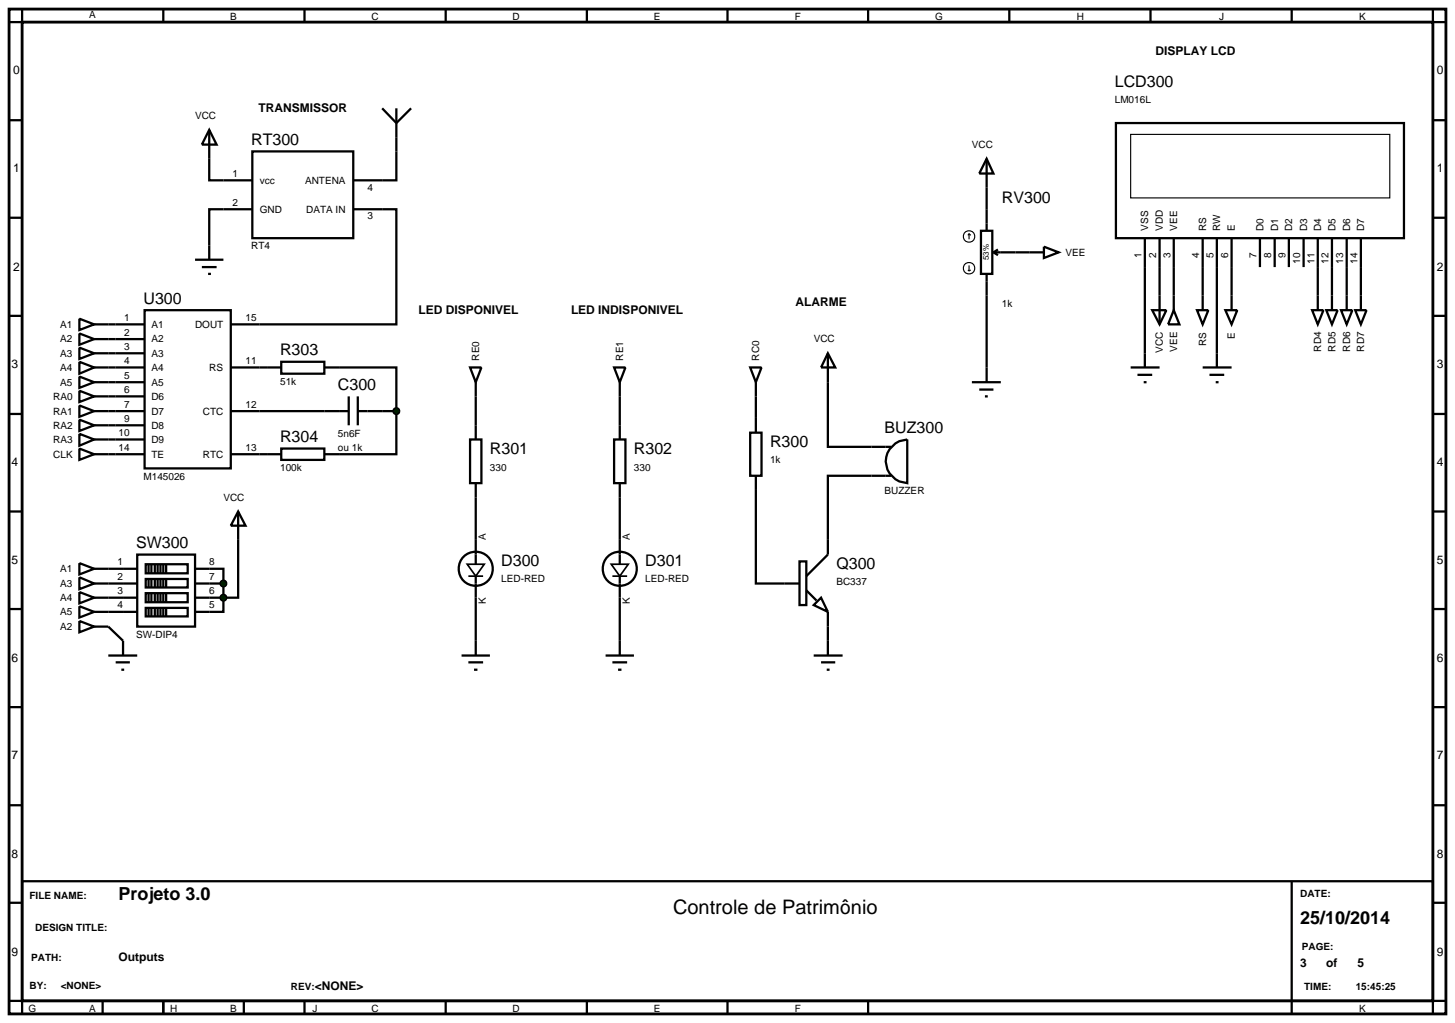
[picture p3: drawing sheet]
<svg xmlns="http://www.w3.org/2000/svg" width="257mm" height="180mm" viewBox="0 0 257 180" stroke-linecap="round" stroke-linejoin="round" font-family="sans-serif">
<path d="M1.6 1.6h253.4v177.2h-253.4zM3.9 3.9h248.8v172.6h-248.8z" fill="none" stroke="#000" stroke-width=".5"/>
<g fill="none" stroke="#000" stroke-width=".4">
<path d="M3.9 1.6v2.3h-2.3M28.8 1.6v2.3M53.7 1.6v2.3M78.6 1.6v2.3M103.5 1.6v2.3M128.3 1.6v2.3M153.1 1.6v2.3M178 1.6v2.3M202.9 1.6v2.3M227.8 1.6v2.3M252.7 1.6v2.3h2.3M1.6 21.2h2.3"/>
<path d="M1.6 38.4h2.3M36.9 28v3.8h2.5M39.4 36.9h-2.5v6.4M67.4 36.9h2.5v20.3h-29.2M69.9 26.7v5.1h-2.5M174 28l1.2 2.6h-2.5zM174 28v12.7M196.8 21.7h50.8v20.3h-50.8zM252.7 21.2h2.3M252.7 38.4h2.3M1.6 55.7h2.3M19.1 57.2h6.4"/>
<path d="M19.1 59.8h6.4M25.5 54.7h15.2v27.9h-15.2zM173 40.7h2v7.6h-2zM174 48.3v19.1M175.2 44.5h8.9M175.2 44.5l.8 .5M176 44l-.8 .5M184.1 43.5l2.6 1-2.6 1zM201.9 42v22.8M203.2 54.7h2.5l-1.2 2.5zM204.5 42v15.2M207 54.7l1 2.5h-2z"/>
<path d="M207 42v12.7M211.1 54.7h2l-1 2.5zM212.1 42v12.7M214.6 42v22.8M217.2 42v10.1M222.2 42v5.1M224.8 42v5.1M227.3 42v5.1M229.9 42v5.1M231.4 54.7h2l-1 2.5zM232.4 42v12.7M233.9 54.7h2l-1 2.5z"/>
<path d="M234.9 42v12.7M236.5 54.7h2l-1 2.5zM237.5 42v12.7M239 54.7h2l-1 2.5zM240 42v12.7M252.7 55.7h2.3M1.6 73h2.3M19.1 64.8h6.4M19.1 72.5h6.4M19.1 62.3h6.4M19.1 67.4h6.4M19.1 69.9h6.4"/>
<path d="M19.1 75h6.4M19.1 77.5h6.4M40.7 64.8h8.9M40.7 72.5h20.8M49.6 63.8h7.6v2.1h-7.6zM49.6 79.1h7.6v2h-7.6zM57.2 64.8h12.7v7.7M61.5 69.9v5.1M63.1 72.5h6.8M63.1 69.9v5.1M69.9 72.5v7.6h-12.7M82.9 77.5h2v7.7h-2z"/>
<path d="M82.9 64.8h2l-1 2.6zM83.9 67.4v10.1M108.3 77.5h2v7.7h-2zM108.3 64.8h2l-1 2.6zM109.3 67.4v10.1M132.3 76.3h2v7.6h-2zM132.3 64.8h2l-1 2.6zM133.3 67.4v8.9M146 62.3v16.5h11.2M146 62.3l1.3 2.5h-2.5zM156.9 79.2l1-1 .7-.4 1.4-.3v7.7a3.8 3.8 0 0 1-3.1-6zM171.4 67.4h5.1"/>
<path d="M172.7 68.7h2.5M173.7 69.9h.5M199.4 64.8h5.1M200.6 66.1h2.6M201.7 67.4h.5M212.1 64.8h5.1M213.3 66.1h2.6M214.4 67.4h.5M252.7 73h2.3M1.6 90.2h2.3M19.1 80.1h6.4M40.7 80.1h8.9"/>
<path d="M42 95.2v10.2h-2.6M83.9 85.2v14.3M109.3 85.2v14.3M133.3 83.9v19h7.7M141 99h1.2v7.7h-1.2zM157.2 83.9h-11.2v13.9l-3.8 3.8M252.7 90.2h2.3M1.6 107.4h2.3M19.1 100.3h2.6M19.1 102.9h2.6M19.1 105.4h2.6M19.1 107.9h2.6"/>
<path d="M19.1 110.5l2.6 2.5M36.9 100.3h2.5v2.6M36.9 102.9h2.5M36.9 105.4h2.5M39.4 105.4v2.5h-2.5M39.4 102.9v2.5M81.4 115.6h5M82.6 116.8h2.6M83.6 118.1h.6M83.9 101.6v14M106.8 115.6h5M108 116.8h2.6"/>
<path d="M109 118.1h.6M109.3 101.6v14M142.2 104.1l1.8 1.8M143.5 115.6h5.1M144.8 105.4l1.2 2.5-2.5-1.2zM144.8 116.8h2.5M145.8 118.1h.5M146 107.9v7.7M252.7 107.4h2.3M1.6 124.7h2.3M252.7 124.7h2.3M1.6 142h2.3"/>
<path d="M1.6 159.2h2.3M3.9 155.4h248.8v21.1h-248.8zM227.8 155.4v23.4M252.7 142h2.3M252.7 159.2h2.3M1.6 176.5h2.3v2.3M18.1 176.5v2.3M28.8 176.5v2.3M43 176.5v2.3M53.7 176.5v2.3M78.6 176.5v2.3M103.5 176.5v2.3"/>
<path d="M128.3 176.5v2.3M153.1 176.5v2.3M255 176.5h-2.3v2.3"/>
<circle cx="83.9" cy="100.3" r="3"/>
<circle cx="109.3" cy="100.3" r="3"/>
</g>
<g fill="none" stroke="#000" stroke-width=".2">
<path d="M199.4 23.7h45.7v11.2h-45.7zM170.7 47.6l.2 .2M170.9 41.2l-.2 .3M170.9 41.2l.3 .3M170.9 41.2v1M170.9 46.8v1M171.2 47.6l-.3 .2"/>
<circle cx="170.9" cy="41.7" r="1.01"/>
<circle cx="170.9" cy="47.3" r="1.01"/>
</g>
<path d="M82.4 99.5h3l-1.5 2.1zM107.8 99.5h3l-1.5 2.1zM82.6 101.6h2.6M108 101.6h2.6" fill="none" stroke="#000" stroke-width=".3"/>
<path d="M69.5 72.2l.4-.2-.5 .5zM69.9 72l.4 .2 .1 .3zM69.9 73l.5-.5-.1 .3zM69.4 72.5l.5 .5-.3-.1z" fill="#004000" stroke="#000" stroke-width=".4"/>
<path d="M69.4 72.5l.5-.5 .5 .5-.5 .5z" fill="#004000"/>
<g fill="none" stroke="#000" stroke-width=".4">
<path d="M67.4 19.1l2.5 2.6 2.6-2.6M69.9 19.1v7.6M36.9 22.9l1.3 2.6h-2.6zM36.9 22.9v5.1M39.4 31.8h5.1M39.4 36.9h5.1M44.5 26.7h17.8v15.3h-17.8zM62.3 31.8h5.1M62.3 36.9h5.1M14 56.2l2.6 1-2.6 1zM14 58.8l2.6 1-2.6 1zM16.6 57.2h2.5"/>
<path d="M16.6 59.8h2.5M34.4 45.8h5M35.6 47.1h2.6M36.7 48.3h.5M36.9 43.3v2.5M14 61.3l2.6 1-2.6 1zM14 63.8l2.6 1-2.6 1.1zM14 66.4l2.6 1-2.6 1zM14 68.9l2.6 1-2.6 1zM14 71.5l2.6 1-2.6 1zM14 74l2.6 1-2.6 1zM14 76.5l2.6 1-2.6 1.1z"/>
<path d="M14 79.1l2.6 1-2.6 1zM16.6 62.3h2.5M16.6 64.8h2.5M16.6 67.4h2.5M16.6 69.9h2.5M16.6 72.5h2.5M16.6 75h2.5M16.6 77.5h2.5M14 99.3l2.6 1-2.6 1zM16.6 80.1h2.5M24.2 97.8h10.2v12.7h-10.2zM25.7 99.5h7.4v1.6h-7.4z"/>
<path d="M26.2 99.5v1.6M26.7 99.5v1.6M27.3 99.5v1.6M27.8 99.5v1.6M28.3 99.5v1.6M28.8 99.5v1.6M29.3 99.5v1.6M14 109.5l2.6 1-2.6 1zM14 101.8l2.6 1.1-2.6 1zM14 104.4l2.6 1-2.6 1zM14 106.9l2.6 1-2.6 1zM16.6 100.3h2.5"/>
<path d="M16.6 110.5h2.5M16.6 102.9h2.5M16.6 105.4h2.5M16.6 107.9h2.5M19.1 115.6h5.1M20.4 116.8h2.5M21.4 118.1h.5M21.7 100.3h2.5M21.7 102.9h2.5M21.7 105.4h2.5M21.7 107.9h2.5M21.7 113v2.6"/>
<path d="M25.7 102.1h7.4v1.5h-7.4zM25.7 104.6h7.4v1.6h-7.4zM25.7 107.2h7.4v1.5h-7.4zM26.2 102.1v1.5M26.2 104.6v1.6M26.2 107.2v1.5M26.7 102.1v1.5M26.7 104.6v1.6M26.7 107.2v1.5M27.3 102.1v1.5M27.3 104.6v1.6M27.3 107.2v1.5"/>
<path d="M27.8 102.1v1.5M27.8 104.6v1.6M27.8 107.2v1.5M28.3 102.1v1.5M28.3 104.6v1.6M28.3 107.2v1.5M28.8 102.1v1.5M28.8 104.6v1.6M28.8 107.2v1.5M29.3 102.1v1.5M29.3 104.6v1.6M29.3 107.2v1.5"/>
<path d="M34.4 100.3h2.5M34.4 102.9h2.5M34.4 105.4h2.5M34.4 107.9h2.5"/>
</g>
<g fill="#004000" stroke="#000" stroke-width=".4">
<path d="M39.1 102.5l.3-.1-.5 .5zM39.4 102.4l.3 .1 .2 .4zM39.4 103.4l.5-.5-.2 .4zM38.9 102.9l.5 .5-.3-.1z"/>
<path d="M39.1 105l.3-.1-.5 .5zM39.4 104.9l.4 .2 .1 .3zM39.9 105.4l-.2 .4-.3 .1zM38.9 105.4l.5 .5-.4-.2z"/>
</g>
<g fill="#004000">
<path d="M39.4 102.4l.5 .5-.5 .5-.5-.5z"/>
<path d="M39.4 104.9l.5 .5-.5 .5-.5-.5z"/>
</g>
<path d="M216.1 54.7h2.1l-1 2.5zM217.2 52.1v2.6M42 90.2l1.3 2.5h-2.6zM42 90.2v5" fill="none" stroke="#000" stroke-width=".4"/>
<text font-size="3.5" x="118.7" y="161.2">Controle de Patrimônio</text>
<g font-size="3.2">
<text x="20.9" y="158.8">Projeto 3.0</text>
<text x="229.3" y="162.9">25/10/2014</text>
</g>
<g font-size="2.8">
<text x="196.6" y="15.4">LCD300</text>
<text x="44.3" y="25.6">RT300</text>
<text x="176.7" y="35.8">RV300</text>
<text x="25.3" y="53.6">U300</text>
<text x="49.4" y="62.7">R303</text>
<text x="59.6" y="68.8">C300</text>
<text x="49.4" y="78">R304</text>
<text x="156" y="76.4">BUZ300</text>
<text x="86.4" y="80.1">R301</text>
<text x="111.8" y="80.1">R302</text>
<text x="135.8" y="78.9">R300</text>
<text x="24" y="96.7">SW300</text>
<text x="88.4" y="99.9">D300</text>
<text x="113.8" y="99.9">D301</text>
<text x="147.5" y="100.4">Q300</text>
</g>
<g font-size="2.1">
<text x="203.8" y="9.6">DISPLAY LCD</text>
<text x="2.3" y="13.1">0</text>
<text x="253.4" y="13.1">0</text>
<text x="45.6" y="19.7">TRANSMISSOR</text>
<text x="2.3" y="30.4">1</text>
<text x="253.4" y="30.4">1</text>
<text x="2.3" y="47.7">2</text>
<text x="253.4" y="47.7">2</text>
<text x="73.8" y="55.3">LED DISPONIVEL</text>
<text x="100.7" y="55.3">LED INDISPONIVEL</text>
<text x="140.3" y="54">ALARME</text>
<text x="2" y="64.9">3</text>
<text x="253.4" y="64.9">3</text>
<text x="2" y="82.2">4</text>
<text x="253.4" y="82.2">4</text>
<text x="2" y="99.4">5</text>
<text x="253.4" y="99.4">5</text>
<text x="2" y="116.7">6</text>
<text x="253.4" y="116.7">6</text>
<text x="2" y="133.9">7</text>
<text x="253.4" y="133.9">7</text>
<text x="2" y="151.2">8</text>
<text x="253.4" y="151.2">8</text>
<text x="2" y="168.5">9</text>
<text x="20.9" y="169.5">Outputs</text>
<text x="229.3" y="170.5">3</text>
<text x="233.9" y="170.5">of</text>
<text x="239.4" y="170.5">5</text>
<text x="253.4" y="168.5">9</text>
<text x="55.5" y="174.6">&lt;NONE&gt;</text>
</g>
<g font-size="1.8">
<text x="15.7" y="3.2">A</text>
<text x="40.6" y="3.5">B</text>
<text x="65.5" y="3.5">C</text>
<text x="90.4" y="3.5">D</text>
<text x="115.3" y="3.5">E</text>
<text x="140.2" y="3.5">F</text>
<text x="164.9" y="3.5">G</text>
<text x="189.9" y="3.5">H</text>
<text x="215" y="3.5">J</text>
<text x="239.7" y="3.5">K</text>
<text x="34.4" y="21">VCC</text>
<text x="196.6" y="18.2">LM016L</text>
<text x="171.4" y="26.1">VCC</text>
<text x="41" y="31.2">1</text>
<text x="45.8" y="32.4">vcc</text>
<text x="53.8" y="32.4">ANTENA</text>
<text x="64.8" y="33.6">4</text>
<text x="41" y="36.3">2</text>
<text x="45.8" y="37.5">GND</text>
<text x="54" y="37.5">DATA IN</text>
<text x="64.8" y="38.7">3</text>
<text x="202.5" y="40.7" transform="rotate(-90 202.5 40.7)">VSS</text>
<text x="205.1" y="40.7" transform="rotate(-90 205.1 40.7)">VDD</text>
<text x="207.6" y="40.7" transform="rotate(-90 207.6 40.7)">VEE</text>
<text x="212.7" y="40.7" transform="rotate(-90 212.7 40.7)">RS</text>
<text x="215.2" y="40.7" transform="rotate(-90 215.2 40.7)">RW</text>
<text x="217.8" y="40.7" transform="rotate(-90 217.8 40.7)">E</text>
<text x="222.8" y="40.7" transform="rotate(-90 222.8 40.7)">D0</text>
<text x="225.4" y="40.7" transform="rotate(-90 225.4 40.7)">D1</text>
<text x="227.9" y="40.7" transform="rotate(-90 227.9 40.7)">D2</text>
<text x="230.5" y="40.7" transform="rotate(-90 230.5 40.7)">D3</text>
<text x="233" y="40.7" transform="rotate(-90 233 40.7)">D4</text>
<text x="235.5" y="40.7" transform="rotate(-90 235.5 40.7)">D5</text>
<text x="238.1" y="40.7" transform="rotate(-90 238.1 40.7)">D6</text>
<text x="240.6" y="40.7" transform="rotate(-90 240.6 40.7)">D7</text>
<text x="44.3" y="44">RT4</text>
<text x="187.9" y="45.1">VEE</text>
<text x="201.3" y="45.5" transform="rotate(-90 201.3 45.5)">1</text>
<text x="203.9" y="45.5" transform="rotate(-90 203.9 45.5)">2</text>
<text x="206.4" y="45.5" transform="rotate(-90 206.4 45.5)">3</text>
<text x="211.5" y="45.5" transform="rotate(-90 211.5 45.5)">4</text>
<text x="214" y="45.5" transform="rotate(-90 214 45.5)">5</text>
<text x="216.6" y="45.5" transform="rotate(-90 216.6 45.5)">6</text>
<text x="221.6" y="45.5" transform="rotate(-90 221.6 45.5)">7</text>
<text x="224.2" y="45.5" transform="rotate(-90 224.2 45.5)">8</text>
<text x="226.7" y="45.5" transform="rotate(-90 226.7 45.5)">9</text>
<text x="229.3" y="46.5" transform="rotate(-90 229.3 46.5)">10</text>
<text x="231.8" y="46.5" transform="rotate(-90 231.8 46.5)">11</text>
<text x="234.3" y="46.5" transform="rotate(-90 234.3 46.5)">12</text>
<text x="236.9" y="46.5" transform="rotate(-90 236.9 46.5)">13</text>
<text x="239.4" y="46.5" transform="rotate(-90 239.4 46.5)">14</text>
<text x="10.6" y="57.8">A1</text>
<text x="21.9" y="56.6">1</text>
<text x="21.9" y="59.2">2</text>
<text x="26.7" y="57.8">A1</text>
<text x="34.4" y="57.8">DOUT</text>
<text x="43.3" y="56.6">15</text>
<text x="176.7" y="54.2">1k</text>
<text x="217.8" y="59.7" transform="rotate(-90 217.8 59.7)">E</text>
<text x="10.6" y="60.4">A2</text>
<text x="10.6" y="62.9">A3</text>
<text x="10.6" y="65.4">A4</text>
<text x="21.9" y="61.7">3</text>
<text x="21.9" y="64.2">4</text>
<text x="26.7" y="60.4">A2</text>
<text x="26.7" y="62.9">A3</text>
<text x="26.7" y="65.4">A4</text>
<text x="36.9" y="65.4">RS</text>
<text x="43.3" y="64.2">11</text>
<text x="84.5" y="63.6" transform="rotate(-90 84.5 63.6)">RE0</text>
<text x="109.9" y="63.6" transform="rotate(-90 109.9 63.6)">RE1</text>
<text x="133.9" y="63.6" transform="rotate(-90 133.9 63.6)">RC0</text>
<text x="143.5" y="60.4">VCC</text>
<text x="205.1" y="62.2" transform="rotate(-90 205.1 62.2)">VCC</text>
<text x="207.6" y="62" transform="rotate(-90 207.6 62)">VEE</text>
<text x="212.7" y="61" transform="rotate(-90 212.7 61)">RS</text>
<text x="233" y="62" transform="rotate(-90 233 62)">RD4</text>
<text x="235.5" y="62" transform="rotate(-90 235.5 62)">RD5</text>
<text x="238.1" y="62" transform="rotate(-90 238.1 62)">RD6</text>
<text x="240.6" y="62" transform="rotate(-90 240.6 62)">RD7</text>
<text x="9.4" y="70.5">RA0</text>
<text x="10.6" y="68">A5</text>
<text x="21.9" y="66.8">5</text>
<text x="21.9" y="69.3">6</text>
<text x="21.9" y="71.9">7</text>
<text x="26.7" y="68">A5</text>
<text x="26.7" y="70.5">D6</text>
<text x="43.3" y="71.9">12</text>
<text x="49.4" y="67.9">51k</text>
<text x="9.4" y="73.1">RA1</text>
<text x="9.4" y="75.6">RA2</text>
<text x="20.9" y="76.9">10</text>
<text x="21.9" y="74.4">9</text>
<text x="26.7" y="73.1">D7</text>
<text x="26.7" y="75.6">D8</text>
<text x="35.8" y="73.1">CTC</text>
<text x="59.6" y="77">5n6F</text>
<text x="9.4" y="78.1">RA3</text>
<text x="9.4" y="80.7">CLK</text>
<text x="20.9" y="79.5">14</text>
<text x="26.7" y="78.1">D9</text>
<text x="26.7" y="80.7">TE</text>
<text x="35.8" y="80.7">RTC</text>
<text x="43.3" y="79.5">13</text>
<text x="49.4" y="83.1">100k</text>
<text x="59.6" y="79.6">ou 1k</text>
<text x="86.4" y="83">330</text>
<text x="111.8" y="83">330</text>
<text x="135.8" y="81.7">1k</text>
<text x="25.3" y="84.6">M145026</text>
<text x="39.4" y="88.3">VCC</text>
<text x="156" y="87.2">BUZZER</text>
<text x="85.7" y="95.2" transform="rotate(-90 85.7 95.2)">A</text>
<text x="111.1" y="95.2" transform="rotate(-90 111.1 95.2)">A</text>
<text x="10.6" y="100.9">A1</text>
<text x="20.7" y="99.7">1</text>
<text x="36.9" y="99.7">8</text>
<text x="10.6" y="103.5">A3</text>
<text x="10.6" y="106">A4</text>
<text x="20.7" y="102.3">2</text>
<text x="20.7" y="104.8">3</text>
<text x="20.7" y="107.3">4</text>
<text x="36.9" y="102.3">7</text>
<text x="36.9" y="104.8">6</text>
<text x="36.9" y="107.3">5</text>
<text x="85.7" y="106.6" transform="rotate(-90 85.7 106.6)">K</text>
<text x="88.4" y="102.7">LED-RED</text>
<text x="111.1" y="106.6" transform="rotate(-90 111.1 106.6)">K</text>
<text x="113.8" y="102.7">LED-RED</text>
<text x="147.5" y="103.2">BC337</text>
<text x="10.6" y="111.1">A2</text>
<text x="10.6" y="108.5">A5</text>
<text x="24" y="112.5">SW-DIP4</text>
<text x="5.2" y="158.6">FILE NAME:</text>
<text x="229.3" y="158.1">DATE:</text>
<text x="6.2" y="164.2">DESIGN TITLE:</text>
<text x="229.6" y="167.5">PAGE:</text>
<text x="5.5" y="169.5">PATH:</text>
<text x="5" y="178.4">G</text>
<text x="5.2" y="174.4">BY:</text>
<text x="10.7" y="174.4">&lt;NONE&gt;</text>
<text x="15.7" y="178.4">A</text>
<text x="30" y="178.4">H</text>
<text x="40.6" y="178.4">B</text>
<text x="51.3" y="174.6">REV:</text>
<text x="55.1" y="178.4">J</text>
<text x="65.5" y="178.4">C</text>
<text x="90.4" y="178.4">D</text>
<text x="115.3" y="178.4">E</text>
<text x="140.2" y="178.4">F</text>
<text x="230" y="174.6">TIME:</text>
<text x="239.1" y="174.6">15:45:25</text>
<text x="239.7" y="178.4">K</text>
</g>
<text font-size="1.4" x="174.4" y="45.9" transform="rotate(-90 174.4 45.9)">53%</text>
</svg>
